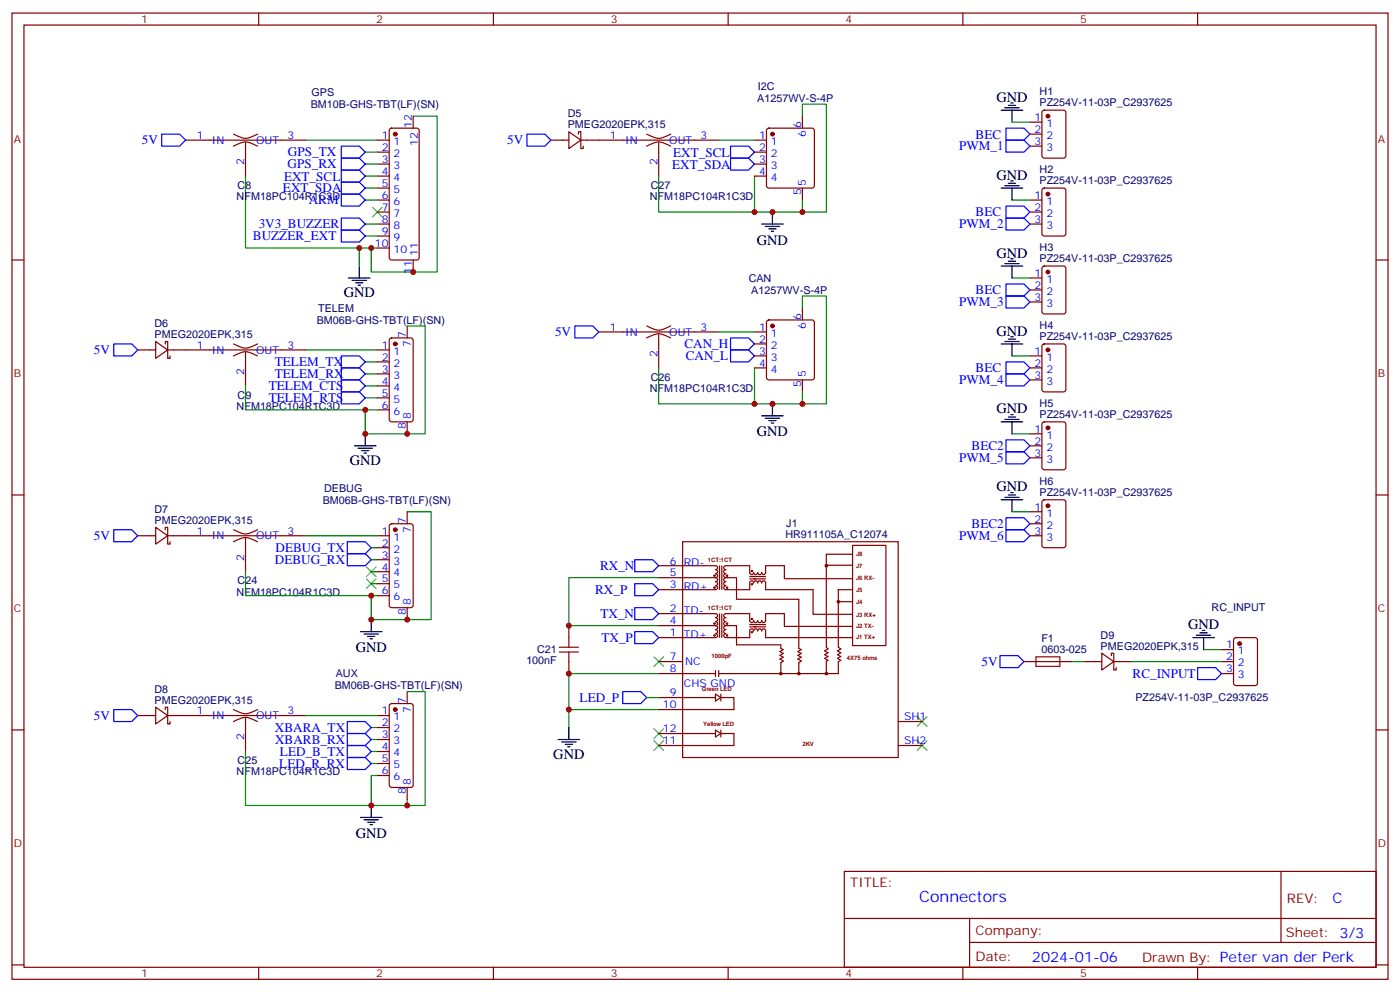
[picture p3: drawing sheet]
<svg xmlns="http://www.w3.org/2000/svg" width="412mm" height="292mm" viewBox="0 0 412 292" stroke-linecap="round" stroke-linejoin="round" font-family="sans-serif">
<g fill="none" stroke="#870000" stroke-width=".35">
<path d="M3.5 3.8h405.4v284.4h-405.4zM7.1 7.4h398.2v277.3h-398.2zM76.2 3.8v3.6M145.3 3.8v3.6M214.5 3.8v3.6M283.6 3.8v3.6M352.8 3.8v3.6M68.8 39.5l1.9 .8a4.2 4.2 0 0 0 4.1-.3l1.1-.5M114.9 37.9l.5-.2h7.4l.6 .4 .1 37.7-.3 .5-.4 .2h-7.4l-.5-.2-.2-.5v-37.4zM121.7 34.2v3.5M167.6 38.8l3.5 2.4-3.5 2.5zM170.4 39.5v-.7h.7v4.9h.7v-.7"/>
<path d="M190.5 39.5l1.9 .8a4.2 4.2 0 0 0 4.1-.3l1.1-.5M226 37.9l.5-.2h12.7l.5 .2 .2 .5v16.2l-.2 .5-.5 .3h-12.7l-.5-.3-.2-.5v-16.2zM236.4 34.2v3.5M303.4 35.9h3.5M303.4 39.5h3.5M307.2 32.6l.4-.2h5.7l.6 .5 .1 12.9-.5 .7h-5.9l-.6-.4-.1-13zM54.7 41.2h35.3M68.8 43l1.9-.9a4.2 4.2 0 0 1 4.1 .4l1 .5M72.3 41.9v9.9M111.1 41.2h3.6M111.1 44.8h3.6M111.1 48.3h3.6"/>
<path d="M111.1 51.8h3.6M111.1 55.4h3.6M111.1 58.9h3.6M162.3 41.2h5.3M171.1 41.2h40.6M190.5 43l1.9-.9a4.2 4.2 0 0 1 4.1 .4l1.1 .5M194 41.9v9.9M222.2 41.2h3.6M222.2 44.8h3.6M222.2 48.3h3.6M222.2 51.8h3.6M236.4 55.4v3.5"/>
<path d="M303.4 58.9h3.5M303.4 43h3.5M307.2 55.6l.4-.2h5.7l.6 .4 .1 13-.5 .6-5.9 .1-.6-.5-.1-12.9zM3.5 76.5h3.6M111.1 62.4h3.6M111.1 65.9h3.6M111.1 69.5h3.6M111.1 73h3.6M121.7 76.5v3.5M303.4 62.4h3.5M303.4 65.9h3.5M307.2 78.5l.4-.2h5.7l.6 .4 .1 13-.5 .6-5.9 .1-.6-.5-.1-12.9z"/>
<path d="M405.3 76.5h3.6M114.9 99.7l.5-.3h5.6l.7 .5v23.5l-.5 .7h-5.8l-.7-.4v-23.5zM119.9 95.9v3.5M176.4 97.7h35.3M190.5 99.4l1.9-.8a4.2 4.2 0 0 1 4.1 .4l1.1 .4M190.5 95.9l1.9 .9a4.2 4.2 0 0 0 4.1-.4l1.1-.5M194 98.4v9.9M222.2 97.7h3.6M226 94.4l.5-.2h12.7l.5 .2 .2 .5v16.2l-.2 .5-.5 .2h-12.7l-.5-.2-.2-.5v-16.2zM236.4 90.6v3.6M303.4 81.8h3.5M303.4 85.3h3.5"/>
<path d="M303.4 88.9h3.5M40.6 103h5.3M45.9 100.5l3.5 2.5-3.5 2.4zM48.7 101.2v-.7h.7v4.9h.7v-.7M49.4 103h40.6M68.8 104.7l1.9-.8a4.2 4.2 0 0 1 4.1 .3l1 .5M68.8 101.2l1.9 .9a4.2 4.2 0 0 0 4.1-.4l1.1-.5M72.3 103.7v9.9M111.1 103h3.6M111.1 106.5h3.6M111.1 110h3.6M111.1 113.6h3.6"/>
<path d="M111.1 117.1h3.6M222.2 104.7h3.6M222.2 108.3h3.6M222.2 101.2h3.6M236.4 111.8v3.5M303.4 104.7h3.5M303.4 108.3h3.5M303.4 111.8h3.5M307.2 101.4l.4-.2h5.7l.6 .4 .1 13-.5 .7h-5.9l-.6-.4-.1-13zM111.1 120.6h3.6M119.9 124.1v3.6M303.4 127.7h3.5"/>
<path d="M303.4 131.2h3.5M303.4 134.7h3.5M307.2 124.3l.4-.2h5.7l.6 .5 .1 12.9-.5 .7-5.9 .1-.6-.5-.1-13zM3.5 145.7h3.6M40.6 157.7h5.3M45.9 155.2l3.5 2.5-3.5 2.4zM48.7 155.9v-.7h.7v4.9h.7v-.7M49.4 157.7h40.6M68.8 159.4l1.9-.8a4.2 4.2 0 0 1 4.1 .3l1 .5M68.8 155.9l1.9 .9a4.2 4.2 0 0 0 4.1-.4l1.1-.5M72.3 158.4v9.8M111.1 157.7h3.6"/>
<path d="M114.9 154.3l.5-.2h5.6l.7 .5v23.5l-.5 .7h-5.8l-.7-.4v-23.6zM119.9 150.6v3.5M201.1 159.4h63.5v63.5h-63.5zM303.4 157.7h3.5M303.4 150.6h3.5M303.4 154.1h3.5M307.2 147.3l.4-.2h5.7l.6 .4 .1 13-.5 .6-5.9 .1-.6-.5-.1-12.9zM405.3 145.7h3.6M111.1 161.2h3.6M111.1 164.7h3.6M111.1 168.2h3.6M111.1 171.8h3.6"/>
<path d="M111.1 175.3h3.6M119.9 178.8v3.6M194 166.5h16.8a.58 .58 0 0 1 .6 .6 .58 .58 0 0 1-.6 .5 .59 .59 0 0 1 .6 .6 .59 .59 0 0 1-.6 .6 .59 .59 0 0 1 .6 .6 .59 .59 0 0 1-.6 .6M194 170h16.8M210.8 170a.58 .58 0 0 1 .6 .6 .58 .58 0 0 1-.6 .6 .59 .59 0 0 1 .6 .6 .59 .59 0 0 1-.6 .5 .59 .59 0 0 1 .6 .6 .59 .59 0 0 1-.6 .6h-16.8M211.9 166.5v7M212.6 166.5v7M213.8 170a.59 .59 0 0 1-.6-.6 .59 .59 0 0 1 .6-.6 .59 .59 0 0 1-.6-.6 .59 .59 0 0 1 .6-.6 .58 .58 0 0 1-.6-.5 .58 .58 0 0 1 .6-.6h7v2a.58 .58 0 0 0 .6 .6 .58 .58 0 0 0 .6-.6 .59 .59 0 0 0 .6 .6 .59 .59 0 0 0 .6-.6 .59 .59 0 0 0 .6 .6 .59 .59 0 0 0 .6-.6 .58 .58 0 0 0 .5 .6 .58 .58 0 0 0 .6-.6v-2h5.5v3.8h20.1M213.8 170h3.2v6.4h18.3v14.4l.7 .4-1 .5 1 .6-1 .6 1 .5-1 .6 1 .5-.7 .6v3.1M213.8 170a.58 .58 0 0 0-.6 .6 .58 .58 0 0 0 .6 .6 .59 .59 0 0 0-.6 .6 .59 .59 0 0 0 .6 .5 .59 .59 0 0 0-.6 .6 .59 .59 0 0 0 .6 .6h7v-2a.58 .58 0 0 1 .6-.6 .58 .58 0 0 1 .6 .6 .59 .59 0 0 1 .6-.6 .59 .59 0 0 1 .6 .6 .59 .59 0 0 1 .6-.6 .59 .59 0 0 1 .6 .6 .58 .58 0 0 1 .5-.6 .58 .58 0 0 1 .6 .6v2.1M220.8 170.4h4.7M220.8 169.7h4.7"/>
<path d="M225.5 173.5h14v7.3h11.6M243.4 166.3h7.7M246.9 177.1h4.3M251.1 160.5h9.9v29.5h-9.9zM251.1 173.5h-4.2v17l.8 .5-1 .5 1 .6-1 .6 1 .5-1 .6 1 .5-.8 .4v3.5h-35.2M251.1 163.1h-7.7v27.4l.5 .5-1 .5 1 .6-1 .6 1 .5-1 .6 1 .5-.5 .3v3.6M167.6 184.1v3.5M167.6 194.7v3.5M194 180.6h16.8a.58 .58 0 0 1 .6 .6 .58 .58 0 0 1-.6 .5 .59 .59 0 0 1 .6 .6 .59 .59 0 0 1-.6 .6 .59 .59 0 0 1 .6 .6 .59 .59 0 0 1-.6 .6M194 194.7h7.1M194 198.2h16.8M194 184.1h16.8"/>
<path d="M210.8 184.1a.58 .58 0 0 1 .6 .6 .58 .58 0 0 1-.6 .6 .59 .59 0 0 1 .6 .6 .59 .59 0 0 1-.6 .6 .59 .59 0 0 1 .6 .6 .59 .59 0 0 1-.6 .5h-16.8M210.8 197.4v1.7M211.7 197.4v1.7M211.9 180.7v6.9M212.6 180.7v6.9M213.8 184.1a.59 .59 0 0 1-.6-.6 .59 .59 0 0 1 .6-.6 .59 .59 0 0 1-.6-.6 .59 .59 0 0 1 .6-.6 .58 .58 0 0 1-.6-.5 .58 .58 0 0 1 .6-.6h7v2a.58 .58 0 0 0 .6 .6 .58 .58 0 0 0 .6-.6 .59 .59 0 0 0 .6 .6 .59 .59 0 0 0 .6-.6 .59 .59 0 0 0 .6 .6 .59 .59 0 0 0 .6-.6 .58 .58 0 0 0 .5 .6 .58 .58 0 0 0 .6-.6v-2h5.5v3.7h20.1M213.8 184.1h3.2v5.7h13v1l.7 .4-1 .5 1 .6-1 .6 1 .5-1 .6 1 .5-.7 .6v3.1M213.8 184.1a.58 .58 0 0 0-.6 .6 .58 .58 0 0 0 .6 .6 .59 .59 0 0 0-.6 .6 .59 .59 0 0 0 .6 .6 .59 .59 0 0 0-.6 .6 .59 .59 0 0 0 .6 .5h7v-1.9a.58 .58 0 0 1 .6-.7 .58 .58 0 0 1 .6 .7 .59 .59 0 0 1 .6-.7 .59 .59 0 0 1 .6 .7 .59 .59 0 0 1 .6-.7 .59 .59 0 0 1 .6 .7 .58 .58 0 0 1 .5-.7 .58 .58 0 0 1 .6 .6v2.1M220.8 184.5h4.7M220.8 183.8h4.7M225.5 187.6h25.6M301.6 194.7h14.1"/>
<path d="M319.3 194.7h5.3M324.6 192.2l3.5 2.5-3.5 2.5zM327.4 192.9v-.7h.7v5h.7v-.7M328.1 194.7h5.3M359.8 191.2h3.6M359.8 194.7h3.6M359.8 198.2h3.6M363.6 187.8l.5-.2h5.6l.7 .5v12.9l-.4 .7-5.9 .1-.7-.5v-13zM3.5 214.8h3.6M40.6 210.6h5.3M45.9 208.1l3.5 2.5-3.5 2.4zM48.7 208.8v-.7h.7v4.9h.7v-.7"/>
<path d="M49.4 210.6h40.6M68.8 212.3l1.9-.8a4.2 4.2 0 0 1 4.1 .3l1 .5M68.8 208.8l1.9 .9a4.2 4.2 0 0 0 4.1-.4l1.1-.5M72.3 211.3v9.9M111.1 210.6h3.6M111.1 214.1h3.6M111.1 217.6h3.6M114.9 207.3l.5-.3h5.6l.7 .5v23.5l-.5 .7h-5.8l-.7-.4v-23.5zM119.9 203.5v3.5M194 205.3h16.8M194 215.9h16.8M210.8 204.3l1.5 1-1.5 1z"/>
<path d="M210.8 214.9l1.5 1-1.5 1zM212.3 205.3h3.9v3.5h-22.2M212.3 204.3v2M212.3 214.9v2M212.3 215.9h3.9v3.5h-22.2M264.6 219.4h7M264.6 212.3h7M405.3 214.8h3.6M111.1 221.2h3.6M111.1 224.7h3.6M111.1 228.2h3.6M119.9 231.7v3.6"/>
<path d="M248.7 256.4h156.6v28.3h-156.6zM377.3 256.5v20.8M248.7 270.3h156.5M285.6 277.3h119.6M285.6 270.3v14.1M3.5 284h3.6M76.2 284.7v3.5M145.3 284.7v3.5M214.5 284.7v3.5M283.6 284.7v3.5M352.8 284.7v3.5M405.3 284h3.6"/>
</g>
<g fill="none" stroke="#000" stroke-width=".35">
<path d="M294.9 32.4h6.4M296 31.7h4.2M297 31h2.2M297.7 30.3h.7M298.1 32.4v3.5M294.9 55.4h6.4M296 54.6h4.2M297 53.9h2.2M297.7 53.2h.7M298.1 55.4v3.5M105.8 78.3v3.5M224.4 65.9h6.3"/>
<path d="M225.4 66.6h4.3M226.5 67.3h2.1M227.2 68.1h.7M227.5 62.4v3.5M294.9 78.3h6.4M296 77.6h4.2M297 76.9h2.2M297.7 76.2h.7M298.1 78.3v3.5M102.7 81.8h6.3M103.7 82.5h4.2M104.8 83.2h2.1"/>
<path d="M105.5 83.9h.7M297 99.8h2.2M297.7 99.1h.7M227.5 118.9v3.5M294.9 101.2h6.4M296 100.5h4.2M298.1 101.2v3.5M104.4 131.2h6.4M105.5 131.9h4.2M106.5 132.6h2.2M107.2 133.3h.7M107.6 127.7v3.5"/>
<path d="M224.4 122.4h6.3M225.4 123.1h4.3M226.5 123.8h2.1M227.2 124.5h.7M294.9 124.1h6.4M296 123.4h4.2M297 122.7h2.2M297.7 122h.7M298.1 124.1v3.6M294.9 147.1h6.4M296 146.4h4.2M297 145.7h2.2"/>
<path d="M297.7 145h.7M298.1 147.1v3.5M106.2 185.9h6.3M107.2 186.6h4.3M108.3 187.3h2.1M109 188h.7M109.4 182.4v3.5M351.4 187.6h6.3M352.4 186.9h4.3M353.5 186.2h2.1M354.2 185.5h.7M354.5 187.6v3.6"/>
<path d="M164.4 217.6h6.3M165.5 218.3h4.2M166.5 219h2.1M167.2 219.7h.7M167.6 214.1v3.5M109.4 237v3.6M106.2 240.6h6.3M107.2 241.3h4.3M108.3 242h2.1M109 242.7h.7"/>
</g>
<g fill="none" stroke="#008700" stroke-width=".35">
<path d="M121.7 34.2h7.1v45.8h-19.4v-7M236.4 34.2v-3.5h7v31.7h-21.2v-10.6M298.1 35.9h5.3M72.3 51.8v21.2h33.5M90 41.2h21.1M107.6 58.9h3.5M107.6 55.4h3.5M107.6 51.8h3.5M107.6 48.3h3.5M107.6 44.8h3.5M194 51.8v10.6h28.2M211.7 41.2h10.5"/>
<path d="M236.4 58.9v3.5M298.1 58.9h5.3M107.6 69.5h3.5M107.6 65.9h3.5M111.1 73h-5.3v5.3M119.9 95.9h5.3v31.8h-17.6v-7.1M211.7 97.7h10.5M236.4 90.6v-3.5h7v31.8h-21.2v-10.6M298.1 81.8h5.3M72.3 113.6v7h38.8M90 103h21.1M107.6 106.5h3.5"/>
<path d="M107.6 110h3.5M107.6 113.6h3.5M107.6 117.1h3.5M194 108.3v10.6h28.2M236.4 115.3v3.6M298.1 104.7h5.3M298.1 127.7h5.3M90 157.7h21.1M119.9 150.6h7.1v31.8h-17.6v-7.1h1.7M298.1 150.6h5.3M72.3 168.2v7.1h37.1M109.4 161.2h1.7"/>
<path d="M109.4 164.7h1.7M109.4 168.2h1.7M109.4 171.8h1.7M194 170h-26.4v14.1h26.4M194 198.2h-26.4v15.9M315.7 194.7h3.6M333.4 194.7h26.4M354.5 191.2h5.3M90 210.6h21.1M109.4 217.6h1.7M109.4 214.1h1.7M119.9 203.5h5.3v33.5h-5.3"/>
<path d="M167.6 208.8h26.4M190.5 205.3h3.5M72.3 221.2v15.8h37.1M109.4 224.7h1.7M109.4 221.2h1.7M111.1 228.2h-1.7v8.8h10.5v-1.7"/>
</g>
<g fill="none" stroke="#3c3" stroke-width=".35">
<path d="M109.7 61l2.8 2.8M112.5 61l-2.8 2.8M107.9 170.4l2.9 2.8M107.9 166.8l2.9 2.9M110.8 170.4l-2.9 2.8M110.8 166.8l-2.9 2.9M192.6 193.3l2.8 2.8M195.4 193.3l-2.8 2.8M192.6 214.5l2.8 2.8M192.6 218l2.8 2.8M195.4 214.5l-2.8 2.8M195.4 218l-2.8 2.8"/>
<path d="M270.2 218l2.8 2.8M270.2 210.9l2.8 2.8M273 218l-2.8 2.8M273 210.9l-2.8 2.8"/>
</g>
<g fill="none" stroke="#00f" stroke-width=".35">
<path d="M47.6 39.5h5.3l1.8 1.7-1.8 1.8h-5.3zM155.2 39.5h5.3l1.8 1.7-1.8 1.8h-5.3zM296.3 37.7h5.3l1.8 1.8-1.8 1.7h-5.3zM100.5 46.5h5.3l1.8 1.8-1.8 1.8h-5.3zM100.5 43h5.3l1.8 1.8-1.8 1.7h-5.3zM100.5 50.1h5.3l1.8 1.7-1.8 1.8h-5.3zM100.5 53.6h5.3l1.8 1.8-1.8 1.7h-5.3zM100.5 57.1h5.3l1.8 1.8-1.8 1.7h-5.3zM215.2 43h5.3l1.7 1.8-1.7 1.7h-5.3zM215.2 46.5h5.3l1.7 1.8-1.7 1.8h-5.3zM296.3 41.2h5.3l1.8 1.8-1.8 1.8h-5.3zM100.5 64.2h5.3l1.8 1.7-1.8 1.8h-5.3z"/>
<path d="M100.5 67.7h5.3l1.8 1.8-1.8 1.7h-5.3zM296.3 60.6h5.3l1.8 1.8-1.8 1.8h-5.3zM296.3 64.2h5.3l1.8 1.7-1.8 1.8h-5.3zM169.3 95.9h5.3l1.8 1.8-1.8 1.7h-5.3zM215.2 99.4h5.3l1.7 1.8-1.7 1.8h-5.3zM296.3 83.6h5.3l1.8 1.7-1.8 1.8h-5.3zM296.3 87.1h5.3l1.8 1.8-1.8 1.7h-5.3zM33.5 101.2h5.3l1.8 1.8-1.8 1.7h-5.3zM100.5 104.7h5.3l1.8 1.8-1.8 1.8h-5.3zM100.5 108.3h5.3l1.8 1.7-1.8 1.8h-5.3zM100.5 111.8h5.3l1.8 1.8-1.8 1.7h-5.3zM100.5 115.3h5.3l1.8 1.8-1.8 1.8h-5.3z"/>
<path d="M215.2 103h5.3l1.7 1.7-1.7 1.8h-5.3zM296.3 106.5h5.3l1.8 1.8-1.8 1.7h-5.3zM296.3 110h5.3l1.8 1.8-1.8 1.8h-5.3zM296.3 129.4h5.3l1.8 1.8-1.8 1.8h-5.3zM296.3 133h5.3l1.8 1.7-1.8 1.8h-5.3zM33.5 155.9h5.3l1.8 1.8-1.8 1.7h-5.3zM102.3 159.4h5.3l1.8 1.8-1.8 1.7h-5.3zM296.3 152.4h5.3l1.8 1.7-1.8 1.8h-5.3zM296.3 155.9h5.3l1.8 1.8-1.8 1.7h-5.3zM102.3 162.9h5.3l1.8 1.8-1.8 1.8h-5.3zM187 164.7h5.3l1.7 1.8-1.7 1.7h-5.3zM187 171.8h5.3l1.7 1.7-1.7 1.8h-5.3z"/>
<path d="M187 178.8h5.3l1.7 1.8-1.7 1.8h-5.3zM187 185.9h5.3l1.7 1.7-1.7 1.8h-5.3zM294.6 192.9h5.3l1.7 1.8-1.7 1.8h-5.3zM352.8 196.5h5.3l1.7 1.7-1.7 1.8h-5.3zM33.5 208.8h5.3l1.8 1.8-1.8 1.7h-5.3zM102.3 219.4h5.3l1.8 1.8-1.8 1.7h-5.3zM102.3 215.9h5.3l1.8 1.7-1.8 1.8h-5.3zM102.3 212.3h5.3l1.8 1.8-1.8 1.8h-5.3zM183.4 203.5h5.3l1.8 1.8-1.8 1.7h-5.3zM102.3 222.9h5.3l1.8 1.8-1.8 1.7h-5.3z"/>
</g>
<g fill="#870000" stroke="#870000" stroke-width=".35">
<circle cx="116.4" cy="208.8" r=".53"/>
<circle cx="116.4" cy="155.9" r=".53"/>
<circle cx="116.4" cy="101.2" r=".53"/>
<circle cx="116.4" cy="39.5" r=".53"/>
<circle cx="308.7" cy="34.2" r=".53"/>
<circle cx="308.7" cy="57.1" r=".53"/>
<circle cx="308.7" cy="80" r=".53"/>
<circle cx="308.7" cy="103" r=".53"/>
<circle cx="308.7" cy="125.9" r=".53"/>
<circle cx="308.7" cy="148.8" r=".53"/>
<circle cx="365.1" cy="189.4" r=".53"/>
<circle cx="227.5" cy="95.9" r=".53"/>
<circle cx="227.5" cy="39.5" r=".53"/>
<circle cx="243.4" cy="166.5" r=".35"/>
<circle cx="246.9" cy="177.1" r=".35"/>
<circle cx="235.3" cy="198.2" r=".35"/>
<circle cx="243.4" cy="198.2" r=".35"/>
<circle cx="214.1" cy="169.4" r=".18"/>
<circle cx="210.4" cy="169.4" r=".18"/>
<circle cx="210.4" cy="172.9" r=".18"/>
<circle cx="214.1" cy="172.9" r=".18"/>
<circle cx="210.4" cy="183.5" r=".18"/>
<circle cx="210.4" cy="187" r=".18"/>
<circle cx="214.1" cy="183.5" r=".18"/>
<circle cx="214.1" cy="187" r=".18"/>
<circle cx="221.5" cy="168.1" r=".18"/>
<circle cx="221.5" cy="171.9" r=".18"/>
<circle cx="221.5" cy="182.2" r=".18"/>
<circle cx="221.5" cy="186.1" r=".18"/>
<circle cx="230" cy="198.2" r=".35"/>
</g>
<path d="M164.7 191.9h5.7M164.7 190.5h5.7M167.6 187.6v2.9M167.6 191.9v2.8M305.2 193.3h7v2.8h-7z" fill="none" stroke="#a10000" stroke-width=".35"/>
<g fill="#c00">
<circle cx="105.8" cy="73" r=".88"/>
<circle cx="109.4" cy="73" r=".88"/>
<circle cx="227.5" cy="62.4" r=".88"/>
<circle cx="227.5" cy="118.9" r=".88"/>
<circle cx="109.4" cy="237" r=".88"/>
<circle cx="119.9" cy="237" r=".88"/>
<circle cx="119.9" cy="182.4" r=".88"/>
<circle cx="109.4" cy="182.4" r=".88"/>
<circle cx="107.6" cy="120.6" r=".88"/>
<circle cx="107.6" cy="127.7" r=".88"/>
<circle cx="121.7" cy="80" r=".88"/>
<circle cx="236.4" cy="118.9" r=".88"/>
<circle cx="236.4" cy="62.4" r=".88"/>
<circle cx="109.4" cy="175.3" r=".88"/>
<circle cx="222.3" cy="62.4" r=".88"/>
<circle cx="222.3" cy="118.9" r=".88"/>
<circle cx="119.9" cy="127.7" r=".88"/>
<circle cx="167.6" cy="208.8" r=".88"/>
<circle cx="167.6" cy="198.2" r=".88"/>
<circle cx="167.6" cy="184.1" r=".88"/>
</g>
<text font-size="4.6" fill="#00f" x="270.8" y="265.5">Connectors</text>
<g font-size="4.2">
<text x="293.5" y="30">GND</text>
<text x="293.5" y="52.9">GND</text>
<text x="223" y="72">GND</text>
<text x="293.5" y="75.8">GND</text>
<text x="101.3" y="87.5">GND</text>
<text x="293.5" y="98.7">GND</text>
<text x="293.5" y="121.7">GND</text>
<text x="223" y="128.4">GND</text>
<text x="103" y="136.8">GND</text>
<text x="293.5" y="144.6">GND</text>
<text x="350" y="185.2">GND</text>
<text x="104.8" y="191.9">GND</text>
<text x="163" y="223.3">GND</text>
<text x="104.8" y="246.6">GND</text>
</g>
<g font-size="4.2" fill="#00f">
<text x="392.5" y="265.7">C</text>
<text x="304" y="283.1">2024-01-06</text>
</g>
<g font-size="3.9" fill="#00f">
<text x="287.4" y="40.8">BEC</text>
<text x="41.8" y="42.5">5V</text>
<text x="84.8" y="46">GPS_TX</text>
<text x="149.4" y="42.5">5V</text>
<text x="198.3" y="46.1">EXT_SCL</text>
<text x="282.5" y="44.3">PWM_1</text>
<text x="83.7" y="53.1">EXT_SCL</text>
<text x="84.7" y="49.6">GPS_RX</text>
<text x="198" y="49.6">EXT_SDA</text>
<text x="83.4" y="56.6">EXT_SDA</text>
<text x="91" y="60.1">ARM</text>
<text x="287.4" y="63.7">BEC</text>
<text x="74.5" y="70.8">BUZZER_EXT</text>
<text x="76.2" y="67.1">3V3_BUZZER</text>
<text x="282.5" y="67.2">PWM_2</text>
<text x="287.4" y="86.6">BEC</text>
<text x="282.5" y="90.1">PWM_3</text>
<text x="163.5" y="98.9">5V</text>
<text x="27.7" y="104.2">5V</text>
<text x="81" y="107.8">TELEM_TX</text>
<text x="201.6" y="102.5">CAN_H</text>
<text x="202" y="106">CAN_L</text>
<text x="81" y="111.3">TELEM_RX</text>
<text x="282.5" y="113.1">PWM_4</text>
<text x="287.4" y="109.6">BEC</text>
<text x="79.2" y="114.8">TELEM_CTS</text>
<text x="79.2" y="118.4">TELEM_RTS</text>
<text x="282.5" y="136">PWM_5</text>
<text x="286.2" y="132.5">BEC2</text>
<text x="286.2" y="155.4">BEC2</text>
<text x="27.7" y="158.9">5V</text>
<text x="282.5" y="158.9">PWM_6</text>
<text x="81" y="166">DEBUG_RX</text>
<text x="81.2" y="162.4">DEBUG_TX</text>
<text x="176.8" y="167.7">RX_N</text>
<text x="175.3" y="174.8">RX_P</text>
<text x="176.9" y="181.8">TX_N</text>
<text x="177.2" y="188.9">TX_P</text>
<text x="289.1" y="196">5V</text>
<text x="333.6" y="199.5">RC_INPUT</text>
<text x="170.7" y="206.5">LED_P</text>
<text x="27.7" y="211.8">5V</text>
<text x="81" y="215.4">XBARA_TX</text>
<text x="81" y="218.9">XBARB_RX</text>
<text x="82.3" y="226">LED_R_RX</text>
<text x="82.5" y="222.4">LED_B_TX</text>
</g>
<g font-size="3.9" fill="#800">
<text x="250.5" y="261">TITLE:</text>
<text x="379.1" y="265.7">REV:</text>
<text x="287.4" y="275.2">Company:</text>
<text x="378.7" y="275.8">Sheet: 3/3</text>
<text x="287.4" y="282.9">Date:</text>
<text x="336.4" y="283">Drawn By: Peter van der Perk</text>
</g>
<g font-size="3.2" fill="#800">
<text x="41.6" y="6.8">1</text>
<text x="110.8" y="6.8">2</text>
<text x="179.9" y="6.8">3</text>
<text x="249.1" y="6.8">4</text>
<text x="318.2" y="6.8">5</text>
<text x="4.1" y="41.9">A</text>
<text x="405.9" y="41.9">A</text>
<text x="4.1" y="111.1">B</text>
<text x="405.9" y="111.1">B</text>
<text x="4.1" y="180.2">C</text>
<text x="405.9" y="180.2">C</text>
<text x="4.1" y="249.4">D</text>
<text x="405.9" y="249.4">D</text>
<text x="41.6" y="287.7">1</text>
<text x="110.8" y="287.7">2</text>
<text x="179.9" y="287.7">3</text>
<text x="249.1" y="287.7">4</text>
<text x="318.2" y="287.7">5</text>
</g>
<g font-size="3.2" fill="#000080">
<text x="91.8" y="28.2">GPS</text>
<text x="223.2" y="26.5">I2C</text>
<text x="306.2" y="28.1">H1</text>
<text x="91.6" y="31.8">BM10B-GHS-TBT(LF)(SN)</text>
<text x="167.2" y="34.6">D5</text>
<text x="223.1" y="30">A1257WV-S-4P</text>
<text x="306.2" y="31.2">PZ254V-11-03P_C2937625</text>
<text x="167.2" y="37.7">PMEG2020EPK,315</text>
<text x="306.2" y="51">H2</text>
<text x="69.7" y="58.8">NFM18PC104R1C3D</text>
<text x="70" y="55.5">C8</text>
<text x="191.4" y="58.8">NFM18PC104R1C3D</text>
<text x="191.7" y="55.5">C27</text>
<text x="306.2" y="54.2">PZ254V-11-03P_C2937625</text>
<text x="306.2" y="77.1">PZ254V-11-03P_C2937625</text>
<text x="306.2" y="73.9">H3</text>
<text x="220.5" y="82.9">CAN</text>
<text x="221.3" y="86.5">A1257WV-S-4P</text>
<text x="93.3" y="95.3">BM06B-GHS-TBT(LF)(SN)</text>
<text x="93.7" y="91.7">TELEM</text>
<text x="45.5" y="99.4">PMEG2020EPK,315</text>
<text x="45.5" y="96.3">D6</text>
<text x="306.2" y="100">PZ254V-11-03P_C2937625</text>
<text x="306.2" y="96.9">H4</text>
<text x="191.7" y="112">C26</text>
<text x="70" y="117.3">C9</text>
<text x="191.4" y="115.3">NFM18PC104R1C3D</text>
<text x="306.2" y="119.8">H5</text>
<text x="69.7" y="120.6">NFM18PC104R1C3D</text>
<text x="306.2" y="123">PZ254V-11-03P_C2937625</text>
<text x="306.2" y="142.7">H6</text>
<text x="95.1" y="148.2">BM06B-GHS-TBT(LF)(SN)</text>
<text x="95.5" y="144.7">DEBUG</text>
<text x="306.2" y="145.9">PZ254V-11-03P_C2937625</text>
<text x="45.5" y="154.1">PMEG2020EPK,315</text>
<text x="45.5" y="151">D7</text>
<text x="231.6" y="155.1">J1</text>
<text x="231.3" y="158.4">HR911105A_C12074</text>
<text x="70" y="172">C24</text>
<text x="69.7" y="175.3">NFM18PC104R1C3D</text>
<text x="356.9" y="179.9">RC_INPUT</text>
<text x="306.8" y="189">F1</text>
<text x="324.2" y="191.2">PMEG2020EPK,315</text>
<text x="324.2" y="188">D9</text>
<text x="155" y="195.5">100nF</text>
<text x="158.2" y="192.3">C21</text>
<text x="306.8" y="192.2">0603-025</text>
<text x="45.5" y="203.9">D8</text>
<text x="98.6" y="202.9">BM06B-GHS-TBT(LF)(SN)</text>
<text x="98.9" y="199.3">AUX</text>
<text x="45.5" y="207">PMEG2020EPK,315</text>
<text x="334.4" y="206.4">PZ254V-11-03P_C2937625</text>
<text x="70" y="224.9">C25</text>
<text x="69.7" y="228.2">NFM18PC104R1C3D</text>
</g>
<g font-size="3.2" fill="#00f">
<text x="304.7" y="35.6">1</text>
<text x="58" y="40.9">1</text>
<text x="84.7" y="40.9">3</text>
<text x="112.5" y="40.9">1</text>
<text x="121.4" y="37.5" transform="rotate(-90 121.4 37.5)">12</text>
<text x="179.7" y="40.9">1</text>
<text x="206.4" y="40.9">3</text>
<text x="223.6" y="40.9">1</text>
<text x="236" y="37.7" transform="rotate(-90 236 37.7)">6</text>
<text x="237.4" y="40.4" transform="rotate(-90 237.4 40.4)">6</text>
<text x="304.7" y="39.1">2</text>
<text x="308.2" y="37.4">1</text>
<text x="308.2" y="40.9">2</text>
<text x="62.4" y="42.3">IN</text>
<text x="75.4" y="42.3">OUT</text>
<text x="112.5" y="44.4">2</text>
<text x="112.5" y="47.9">3</text>
<text x="116" y="42.7">1</text>
<text x="116" y="46.2">2</text>
<text x="123.1" y="43" transform="rotate(-90 123.1 43)">12</text>
<text x="184.1" y="42.3">IN</text>
<text x="197.1" y="42.3">OUT</text>
<text x="223.6" y="44.4">2</text>
<text x="223.6" y="47.9">3</text>
<text x="227.1" y="42.7">1</text>
<text x="227.1" y="46.2">2</text>
<text x="304.7" y="42.7">3</text>
<text x="308.2" y="44.4">3</text>
<text x="72" y="48.5" transform="rotate(-90 72 48.5)">2</text>
<text x="112.5" y="51.5">4</text>
<text x="116" y="49.7">3</text>
<text x="116" y="53.2">4</text>
<text x="193.7" y="48.5" transform="rotate(-90 193.7 48.5)">2</text>
<text x="223.6" y="51.5">4</text>
<text x="227.1" y="49.7">3</text>
<text x="227.1" y="53.2">4</text>
<text x="112.5" y="55">5</text>
<text x="112.5" y="58.5">6</text>
<text x="116" y="56.8">5</text>
<text x="236" y="57.4" transform="rotate(-90 236 57.4)">5</text>
<text x="237.4" y="54.6" transform="rotate(-90 237.4 54.6)">5</text>
<text x="304.7" y="58.5">1</text>
<text x="112.5" y="62.1">7</text>
<text x="112.5" y="65.6">8</text>
<text x="116" y="60.3">6</text>
<text x="116" y="63.8">7</text>
<text x="304.7" y="62.1">2</text>
<text x="304.7" y="65.6">3</text>
<text x="308.2" y="60.3">1</text>
<text x="308.2" y="63.8">2</text>
<text x="112.5" y="69.1">9</text>
<text x="116" y="67.3">8</text>
<text x="116" y="70.9">9</text>
<text x="308.2" y="67.3">3</text>
<text x="110.4" y="72.6">10</text>
<text x="116" y="74.4">10</text>
<text x="123.1" y="75.2" transform="rotate(-90 123.1 75.2)">11</text>
<text x="121.4" y="80.7" transform="rotate(-90 121.4 80.7)">11</text>
<text x="304.7" y="81.5">1</text>
<text x="308.2" y="83.2">1</text>
<text x="304.7" y="85">2</text>
<text x="304.7" y="88.5">3</text>
<text x="308.2" y="86.7">2</text>
<text x="236" y="94.2" transform="rotate(-90 236 94.2)">6</text>
<text x="308.2" y="90.3">3</text>
<text x="119.6" y="99.4" transform="rotate(-90 119.6 99.4)">7</text>
<text x="179.7" y="97.3">1</text>
<text x="184.1" y="98.7">IN</text>
<text x="197.1" y="98.7">OUT</text>
<text x="206.4" y="97.3">3</text>
<text x="223.6" y="97.3">1</text>
<text x="223.6" y="100.9">2</text>
<text x="227.1" y="99.1">1</text>
<text x="237.4" y="96.9" transform="rotate(-90 237.4 96.9)">6</text>
<text x="58" y="102.6">1</text>
<text x="62.4" y="104">IN</text>
<text x="75.4" y="104">OUT</text>
<text x="84.7" y="102.6">3</text>
<text x="112.5" y="102.6">1</text>
<text x="112.5" y="106.2">2</text>
<text x="116" y="104.4">1</text>
<text x="116" y="107.9">2</text>
<text x="121" y="102.2" transform="rotate(-90 121 102.2)">7</text>
<text x="193.7" y="105" transform="rotate(-90 193.7 105)">2</text>
<text x="223.6" y="104.4">3</text>
<text x="223.6" y="107.9">4</text>
<text x="227.1" y="102.6">2</text>
<text x="227.1" y="106.2">3</text>
<text x="304.7" y="104.4">1</text>
<text x="304.7" y="107.9">2</text>
<text x="308.2" y="106.2">1</text>
<text x="72" y="110.3" transform="rotate(-90 72 110.3)">2</text>
<text x="112.5" y="109.7">3</text>
<text x="112.5" y="113.2">4</text>
<text x="116" y="111.4">3</text>
<text x="227.1" y="109.7">4</text>
<text x="236" y="113.8" transform="rotate(-90 236 113.8)">5</text>
<text x="237.4" y="111.1" transform="rotate(-90 237.4 111.1)">5</text>
<text x="304.7" y="111.4">3</text>
<text x="308.2" y="109.7">2</text>
<text x="308.2" y="113.2">3</text>
<text x="112.5" y="116.7">5</text>
<text x="116" y="115">4</text>
<text x="116" y="118.5">5</text>
<text x="112.5" y="120.3">6</text>
<text x="116" y="122">6</text>
<text x="121" y="123.4" transform="rotate(-90 121 123.4)">8</text>
<text x="119.6" y="126.2" transform="rotate(-90 119.6 126.2)">8</text>
<text x="304.7" y="127.3">1</text>
<text x="304.7" y="130.8">2</text>
<text x="308.2" y="129.1">1</text>
<text x="304.7" y="134.4">3</text>
<text x="308.2" y="132.6">2</text>
<text x="308.2" y="136.1">3</text>
<text x="119.6" y="154.1" transform="rotate(-90 119.6 154.1)">7</text>
<text x="304.7" y="150.2">1</text>
<text x="304.7" y="153.8">2</text>
<text x="308.2" y="152">1</text>
<text x="308.2" y="155.5">2</text>
<text x="58" y="157.3">1</text>
<text x="62.4" y="158.7">IN</text>
<text x="75.4" y="158.7">OUT</text>
<text x="84.7" y="157.3">3</text>
<text x="112.5" y="157.3">1</text>
<text x="112.5" y="160.8">2</text>
<text x="116" y="159.1">1</text>
<text x="121" y="156.8" transform="rotate(-90 121 156.8)">7</text>
<text x="304.7" y="157.3">3</text>
<text x="308.2" y="159.1">3</text>
<text x="72" y="165" transform="rotate(-90 72 165)">2</text>
<text x="112.5" y="164.4">3</text>
<text x="112.5" y="167.9">4</text>
<text x="116" y="162.6">2</text>
<text x="116" y="166.1">3</text>
<text x="197.3" y="166.1">6</text>
<text x="201.4" y="166.5">RD-</text>
<text x="112.5" y="171.4">5</text>
<text x="116" y="169.7">4</text>
<text x="116" y="173.2">5</text>
<text x="197.3" y="169.7">5</text>
<text x="197.3" y="173.2">3</text>
<text x="201.4" y="173.5">RD+</text>
<text x="112.5" y="174.9">6</text>
<text x="116" y="176.7">6</text>
<text x="121" y="178.1" transform="rotate(-90 121 178.1)">8</text>
<text x="119.6" y="180.8" transform="rotate(-90 119.6 180.8)">8</text>
<text x="197.3" y="183.8">4</text>
<text x="197.3" y="180.2">2</text>
<text x="201.4" y="180.6">TD-</text>
<text x="197.3" y="187.3">1</text>
<text x="201.4" y="187.6">TD+</text>
<text x="361.2" y="190.8">1</text>
<text x="197.3" y="194.3">7</text>
<text x="197.3" y="197.9">8</text>
<text x="201.8" y="195.8">NC</text>
<text x="361.2" y="194.3">2</text>
<text x="361.2" y="197.9">3</text>
<text x="364.7" y="192.6">1</text>
<text x="364.7" y="196.1">2</text>
<text x="201.4" y="202.1">CHS GND</text>
<text x="364.7" y="199.6">3</text>
<text x="119.6" y="207" transform="rotate(-90 119.6 207)">7</text>
<text x="121" y="209.8" transform="rotate(-90 121 209.8)">7</text>
<text x="195.3" y="208.5">10</text>
<text x="197.3" y="204.9">9</text>
<text x="58" y="210.2">1</text>
<text x="62.4" y="211.6">IN</text>
<text x="75.4" y="211.6">OUT</text>
<text x="84.7" y="210.2">3</text>
<text x="112.5" y="210.2">1</text>
<text x="112.5" y="213.7">2</text>
<text x="116" y="212">1</text>
<text x="116" y="215.5">2</text>
<text x="195.3" y="215.5">12</text>
<text x="266.3" y="212">SH1</text>
<text x="72" y="217.9" transform="rotate(-90 72 217.9)">2</text>
<text x="112.5" y="217.3">3</text>
<text x="112.5" y="220.8">4</text>
<text x="116" y="219">3</text>
<text x="195.3" y="219">11</text>
<text x="266.3" y="219">SH2</text>
<text x="112.5" y="224.3">5</text>
<text x="112.5" y="227.9">6</text>
<text x="116" y="222.6">4</text>
<text x="116" y="226.1">5</text>
<text x="116" y="229.6">6</text>
<text x="119.6" y="233.8" transform="rotate(-90 119.6 233.8)">8</text>
<text x="121" y="231" transform="rotate(-90 121 231)">8</text>
</g>
<g font-size="1.8" fill="#800">
<text x="208.5" y="165.4">1CT:1CT</text>
<text x="252.2" y="163.6">J8</text>
<text x="252.2" y="167.2">J7</text>
<text x="252.2" y="170.7">J6 RX-</text>
<text x="208.5" y="179.5">1CT:1CT</text>
<text x="252.2" y="174.2">J5</text>
<text x="252.2" y="177.8">J4</text>
<text x="252.2" y="181.6">J3 RX+</text>
<text x="252.2" y="184.8">J2 TX-</text>
<text x="252.2" y="188">J1 TX+</text>
<text x="209.5" y="193.6">1000pF</text>
<text x="249.4" y="194.3">4X75 ohms</text>
<text x="206.7" y="203.5">Green LED</text>
<text x="207.1" y="213.7">Yellow LED</text>
<text x="236.4" y="219.4">2KV</text>
</g>
</svg>
